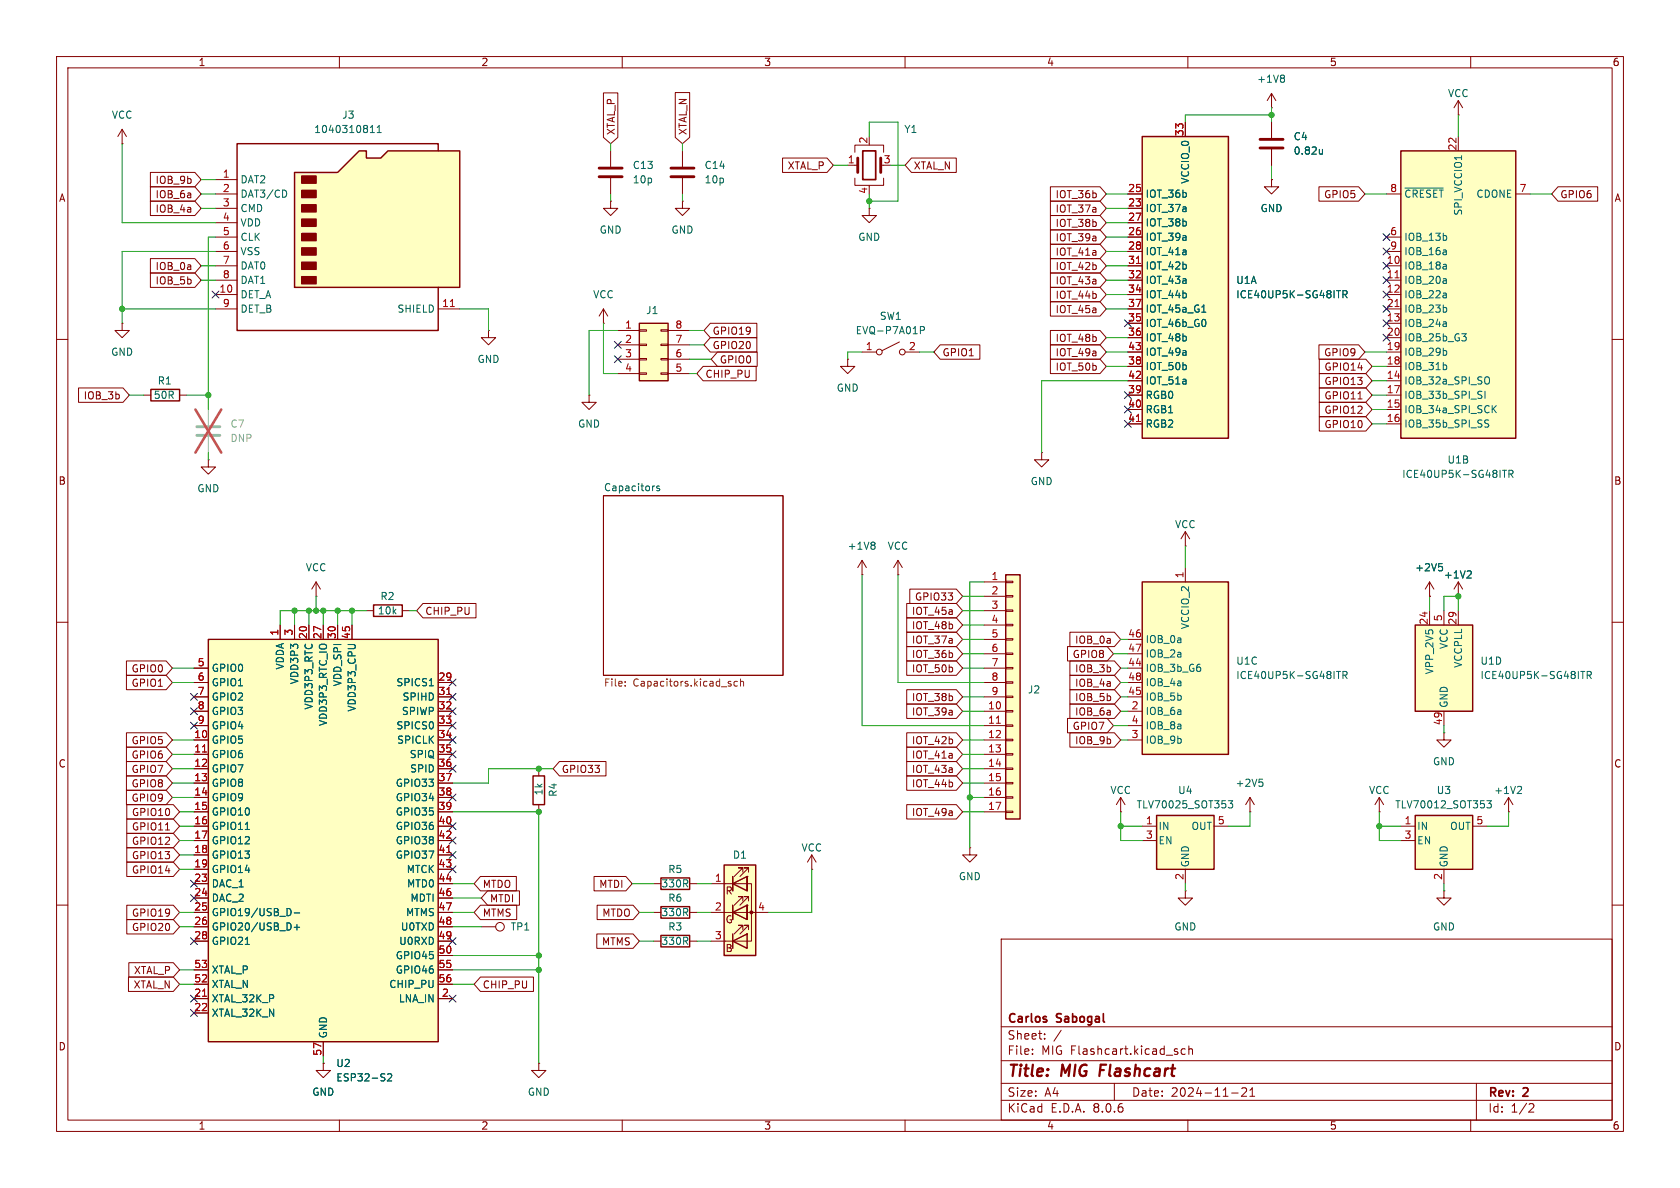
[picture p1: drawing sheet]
<svg xmlns="http://www.w3.org/2000/svg" width="297mm" height="210mm" viewBox="0 0 297 210" stroke-linecap="round" stroke-linejoin="round" font-family="sans-serif">
<g fill="none" stroke="#840000" stroke-width=".18">
<path d="M10 10h277v190h-277zM12 12h273v186h-273zM60 10v2M110 10v2M160 10v2M210 10v2M224.8 19.1h.1M224.8 16.5l-.8 1.3M224.8 16.5v2.6M224.8 16.5l.8 1.3M260 10v2M224.8 21.6v2.8"/>
<path d="M224.8 26.4v2.8M10 60h2M285 60h2M36.8 81.3v1.3h1.3l-1.3 1.2-1.2-1.2h1.2M36.8 81.3h.1M106.7 87.6h31.7v31.8h-31.7zM10 110h2M285 110h2M10 160h2M143.5 153.7h.1M143.5 151.1l-.8 1.3M143.5 151.1v2.6"/>
<path d="M143.5 151.1l.8 1.3M285 160h2M177 166h108v32h-108zM60 198v2M110 198v2M160 198v2M177 194.5h108M177 191.5h108M177 187.5h108M177 181.5h108M182.5 186.3v.1M182.5 185.5v.1"/>
<path d="M184.7 183.6v.1M184.7 182.8v.1M187.6 182.1l-1.3 2M197 191.5v3M209.5 185.5l-.4-.1-.3 .3v.4l.2 .2h.5M210 198v2M210.2 185.5l.2-.1 .3 .1 .1 .9M210.2 184.9v1.5M217.7 193.2h1.2M219.5 192.4l.6-.1 .2 .1 .1 .3-.9 1.1h.9M221 193.8h.8M221 192.7l.4-.4v1.5"/>
<path d="M260 198v2M261 191.5v6.5M270.5 195.1l.5 .1 .2 .3-1 1.1h1"/>
</g>
<path d="M194.6 188.2l-.3 2" fill="none" stroke="#840000" stroke-width=".4"/>
<path d="M226.8 13.3l.3 .2-.3 .3 .3 .3v.2l-.3 .2M233.8 26.4v.8M233.8 27.1l-.4 .1M115.6 85.9h.1M116.6 86l-.3-.1-.2 .2 .1 .2 .4 .1v.3h-.5" fill="none" stroke="#006464" stroke-width=".18"/>
<path d="M110.5 121.2v.1M110.5 120.5v.1M129.1 120.9l.2 .1-.2 .3M129.1 120.4l.1 .1M130.4 120.5l-.4-.1-.2 .3 .1 .5h.5M130.9 120.6l.2-.2 .3 .1 .1 .8M130.9 120v1.3" fill="none" stroke="#725600" stroke-width=".18"/>
<path d="M222.8 26.2h4M222.8 24.6h4" fill="none" stroke="#840000" stroke-width=".51"/>
<path d="M247.6 26.7h20.4v50.8h-20.4z" fill="#ffffc2"/>
<path d="M247.6 26.7h20.4v50.8h-20.4z" fill="none" stroke="#840000" stroke-width=".25"/>
<g fill="none" stroke="#840000" stroke-width=".18">
<path d="M245.1 34.3h2.5M257.8 24.1v2.6M268 34.3h2.5M106.7 57.2h.1M106.7 54.6l-.8 1.3M106.7 54.6v2.6M106.7 54.6l.7 1.3M245.1 47h2.5M245.1 49.5h2.5M245.1 52.1h2.5M245.1 57.2h2.5M245.1 59.7h2.5"/>
<path d="M245.1 54.6h2.5M245.1 41.9h2.5M245.1 44.5h2.5M245.1 67.3h2.5M245.1 72.4h2.5M245.1 74.9h2.5M245.1 69.9h2.5M245.1 64.8h2.5M245.1 62.2h2.5M252.7 105.4h.1M252.7 102.9l-.7 1.2M252.7 102.9v2.5"/>
<path d="M252.7 102.9l.8 1.2M209.5 157.5v1.3h1.3l-1.3 1.2-1.2-1.2h1.2M209.5 157.5h.1"/>
</g>
<path d="M246.6 49.1h.7M246.6 54.2h.7" fill="none" stroke="#a90000" stroke-width=".18"/>
<g fill="none" stroke="#006464" stroke-width=".18">
<path d="M248.4 33.2h6.7M255.6 41.7l.2 .2-.2 .5M255.6 54.4l.2 .2-.2 .5M258.4 59h.8l-.4 .5M259 59.5l.2 .2v.3l-.2 .3M255.6 64.6l.2 .1-.2 .6M255.6 62l.2 .2-.2 .5M262.5 69.2v1.2M262.7 74.8l.4 .2 .1 .3-.2 .2h-.3M262.7 74.2l.5 .1M263 66.6l.1 .1a.81 .81 0 0 1-.1 1.2M264 72.2l.5 .8"/>
<path d="M264.5 71.7l-.7 .7M254.4 99.6h.6M265.6 83.1h.7M266 83.1v1.3M266.8 83.8l.6-.1 .1-.1-.1-.3-.6-.2v1.3M267.1 83.8l.4 .6M254.8 100.1l.2 .3v.3"/>
</g>
<path d="M36.8 113h40.7v71.2h-40.7z" fill="#ffffc2"/>
<path d="M36.8 113h40.7v71.2h-40.7z" fill="none" stroke="#840000" stroke-width=".25"/>
<g fill="none" stroke="#840000" stroke-width=".18">
<path d="M107.9 35.6v1.2h1.3l-1.3 1.3-1.2-1.3h1.2M107.9 35.6h.1M107.9 26.7v2.8M107.9 31.5v2.8M209.5 96.5h.1M209.5 94l-.7 1.3M209.5 94v2.5M209.5 94l.8 1.3M34.3 118.1h2.5M49.5 110.5v2.5M52.1 110.5v2.5M54.6 110.5v2.5"/>
<path d="M57.1 110.5v2.5M59.7 110.5v2.5M62.2 110.5v2.5M34.3 130.8h2.5M34.3 133.4h2.5M34.3 135.9h2.5M34.3 138.4h2.5M34.3 120.7h2.5M34.3 123.2h2.5M34.3 125.7h2.5M34.3 128.3h2.5M77.5 130.8h2.5"/>
<path d="M77.5 133.4h2.5M77.5 135.9h2.5M77.5 138.4h2.5M77.5 120.7h2.5M77.5 123.2h2.5M77.5 125.7h2.5M77.5 128.3h2.5M255.3 129.5v1.3h1.2l-1.2 1.3-1.3-1.3h1.3M255.3 129.5h.1M34.3 141h2.5M34.3 143.5h2.5M34.3 146.1h2.5"/>
<path d="M34.3 148.6h2.5M34.3 151.1h2.5M34.3 153.7h2.5M34.3 156.2h2.5M34.3 158.8h2.5M77.5 141h2.5M77.5 143.5h2.5M77.5 146.1h2.5M77.5 148.6h2.5M77.5 151.1h2.5M77.5 153.7h2.5M77.5 156.2h2.5"/>
<path d="M77.5 158.8h2.5M266.7 143.5h.1M266.7 141l-.8 1.2M266.7 141v2.5M266.7 141l.8 1.2M34.3 176.5h2.5M34.3 179.1h2.5M34.3 161.3h2.5M34.3 163.8h2.5M34.3 166.4h2.5M34.3 174h2.5M34.3 171.5h2.5"/>
<path d="M77.5 176.5h2.5M77.5 161.3h2.5M77.5 163.8h2.5M77.5 166.4h2.5M77.5 168.9h2.5M77.5 174h2.5M77.5 171.5h2.5M57.1 188v1.2h1.3l-1.3 1.3-1.2-1.3h1.2M57.1 188h.1M57.1 184.2v2.5"/>
</g>
<path d="M35.8 132.9h.7M79 122.8h.7M79 150.7h.7M35.8 176.1h.7" fill="none" stroke="#a90000" stroke-width=".18"/>
<path d="M75.9 121.2h.7M268.8 139l.2 .3-.1 .3-.7 .7h.8M43.4 146.6h.7M43.4 166.9h.7M51.2 160.7l.3 .4-.3 .7M52 161.4h1M52 163.9h1M52.5 163.4v1M68.5 189.9l.5-.1 .3 .4-.8 .9h.8" fill="none" stroke="#006464" stroke-width=".18"/>
<path d="M105.9 31.2h4.1M105.9 29.7h4.1" fill="none" stroke="#840000" stroke-width=".51"/>
<path d="M177.8 101.6h2.5v43.2h-2.5z" fill="#ffffc2"/>
<g fill="none" stroke="#840000" stroke-width=".18">
<path d="M152.4 99.1l-.8 1.2M152.4 99.1v2.5M152.4 99.1l.8 1.2M152.4 101.6h.1M174 102.9h3.8M174 105.4h3.8M174 108h3.8M174 110.5h3.8M174 113h3.8M174 115.6h3.8M174 118.1h3.8M177.8 118h1.3v.2h-1.3z"/>
<path d="M177.8 115.4h1.3v.3h-1.3zM177.8 112.9h1.3v.3h-1.3zM177.8 110.4h1.3v.2h-1.3zM177.8 107.8h1.3v.3h-1.3zM177.8 105.3h1.3v.2h-1.3zM177.8 102.7h1.3v.3h-1.3zM95.2 135.9v1.3M174 125.7h3.8M174 128.3h3.8M174 130.8h3.8M174 133.4h3.8M174 135.9h3.8"/>
<path d="M174 138.4h3.8M174 120.7h3.8M174 123.2h3.8M177.8 138.3h1.3v.3h-1.3zM177.8 135.8h1.3v.2h-1.3zM177.8 133.2h1.3v.3h-1.3zM177.8 130.7h1.3v.2h-1.3zM177.8 128.1h1.3v.3h-1.3zM177.8 125.6h1.3v.3h-1.3zM177.8 123.1h1.3v.2h-1.3zM177.8 120.5h1.3v.3h-1.3zM95.2 142.2v1.3"/>
<path d="M174 141h3.8M174 143.5h3.8M177.8 143.4h1.3v.2h-1.3zM177.8 140.8h1.3v.3h-1.3zM95.2 188v1.2h1.3l-1.3 1.3-1.2-1.3h1.2M95.2 188h.1"/>
</g>
<path d="M177.8 101.6h2.5v43.2h-2.5zM94.2 137.2h2.1v5h-2.1z" fill="none" stroke="#840000" stroke-width=".25"/>
<path d="M176.1 127.9h.8" fill="none" stroke="#a90000" stroke-width=".18"/>
<path d="M154.5 95.8l.2 .3-.2 .3 .2 .2v.3l-.2 .2" fill="none" stroke="#006464" stroke-width=".18"/>
<path d="M128 152.9h5.6v16h-5.6z" fill="#ffffc2"/>
<g fill="none" stroke="#840000" stroke-width=".18">
<path d="M21.6 57.2v1.2h1.3l-1.3 1.3-1.3-1.3h1.3M21.6 57.2h.1M158.7 99.1l-.7 1.2M158.7 99.1v2.5M158.7 99.1l.8 1.2M158.7 101.6h.1M125.7 156.2h7.1v10.2h-7.1M129.5 154.9v2.6M131.3 159.3v-.8h-.7h.7l-1.5 1.5M131.3 154.2v-.8h-.7h.7l-1.5 1.5M132.1 154.9v2.6zM132.1 154.9h.1"/>
<path d="M132.3 159.3v-.8h-.7h.7l-1.5 1.5M132.3 154.2v-.8h-.7h.7l-1.5 1.5M125.7 161.3h10.2M129.5 160v2.6M131.3 164.3v-.7h-.7h.7l-1.5 1.5M132.1 160v2.6zM132.1 160h.1M132.3 164.3v-.7h-.7h.7l-1.5 1.5"/>
</g>
<path d="M128 152.9h5.6v16h-5.6zM129.5 156.2l2.6-1.3v2.6zM129.5 154.9v2.6M129.5 166.4l2.6-1.3v2.5zM129.5 161.3l2.6-1.3v2.6zM129.5 160v2.6M129.5 165.1v2.5" fill="none" stroke="#840000" stroke-width=".25"/>
<circle cx="132.8" cy="161.3" r=".25" fill="#840000" stroke="#840000" stroke-width=".18"/>
<path d="M201.9 24.1h15.3v53.4h-15.3z" fill="#ffffc2"/>
<path d="M201.9 24.1h15.3v53.4h-15.3zM66 106.9h5.1v2.1h-5.1z" fill="none" stroke="#840000" stroke-width=".25"/>
<g fill="none" stroke="#840000" stroke-width=".18">
<path d="M149.9 29.2h1.7M151.1 31.5v1.3h5.1v-1.3M151.1 26.9v-1.2h5.1v1.2M153.7 32.8v.2M199.4 36.8h2.5M199.4 34.3h2.5M199.4 39.4h2.5M209.5 21.6v2.5M199.4 41.9h2.5M199.4 44.5h2.5M199.4 47h2.5M199.4 49.5h2.5"/>
<path d="M199.4 52.1h2.5M199.4 57.2h2.5M199.4 59.7h2.5M199.4 54.6h2.5M149.9 63.5v1.3h1.2l-1.2 1.2-1.3-1.2h1.3M149.9 63.5h.1M199.4 64.8h2.5M199.4 69.9h2.5M199.4 72.4h2.5M199.4 74.9h2.5M199.4 67.3h2.5M199.4 62.2h2.5"/>
<path d="M64.8 108h1.2M71.1 108h1.3"/>
</g>
<path d="M200.9 46.6h.7M200.9 74.5h.7" fill="none" stroke="#a90000" stroke-width=".18"/>
<path d="M212.5 55.2h.7M236.3 51.4h.7M236.6 51.4v1.2M237.4 52h.6l.1-.2v-.3l-.7-.1v1.2M237.7 52l.4 .6" fill="none" stroke="#006464" stroke-width=".18"/>
<path d="M152.5 26.7h2.3v5.1h-2.3z" fill="none" stroke="#840000" stroke-width=".3"/>
<path d="M151.6 27.9v2.6M155.7 27.9v2.6" fill="none" stroke="#840000" stroke-width=".51"/>
<path d="M52.1 30.5h7.6l3.8-3.8h1.3v1.2h2.5l1.3-1.2h12.7v24.1h-29.2z" fill="#ffffc2"/>
<g fill="#840000" stroke="#840000" stroke-width=".25">
<path d="M53.3 48.9h2.6v1.3h-2.6z"/>
<path d="M53.3 46.4h2.6v1.2h-2.6z"/>
<path d="M53.3 43.8h2.6v1.3h-2.6z"/>
<path d="M53.3 41.3h2.6v1.2h-2.6z"/>
<path d="M53.3 38.7h2.6v1.3h-2.6z"/>
<path d="M53.3 36.2h2.6v1.3h-2.6z"/>
<path d="M53.3 33.7h2.6v1.2h-2.6z"/>
<path d="M53.3 31.1h2.6v1.3h-2.6z"/>
</g>
<path d="M52.1 30.5h7.6l3.8-3.8h1.3v1.2h2.5l1.3-1.2h12.7v24.1h-29.2zM77.5 26.7v-1.3h-35.6v33h35.6v-7.6" fill="none" stroke="#840000" stroke-width=".25"/>
<g fill="none" stroke="#840000" stroke-width=".18">
<path d="M38.1 31.8h3.8M38.1 34.3h3.8M38.1 36.8h3.8M38.1 39.4h3.8M153.7 36.8v1.3h1.2l-1.2 1.3-1.3-1.3h1.3M153.7 36.8h.1M38.1 52.1h3.8M38.1 54.6h3.8M38.1 41.9h3.8M38.1 44.5h3.8M38.1 47h3.8M38.1 49.5h3.8"/>
<path d="M77.5 54.6h3.8M152.4 62.2h2.5M159 60.5l-3 1.5M160 62.2h2.6M85.1 163.8h2.5"/>
<circle cx="155.4" cy="62.2" r=".51"/>
<circle cx="159.5" cy="62.2" r=".51"/>
<circle cx="88.4" cy="163.8" r=".76"/>
</g>
<path d="M79.6 54.2h.7" fill="none" stroke="#a90000" stroke-width=".18"/>
<path d="M50.4 33.7l.3 .4-.3 .7M65.5 23.4h.7M65.5 22.5l.3-.3v1.2M66.7 23.4h.7M66.7 22.5l.3-.3v1.2M162.7 58.4l.6-.1 .1-.1v-.3l-.7-.2v1.3" fill="none" stroke="#006464" stroke-width=".18"/>
<path d="M113 57.2h5.1v10.1h-5.1z" fill="#ffffc2"/>
<g fill="none" stroke="#840000" stroke-width=".18">
<path d="M257.8 17.8l-.8 1.3M257.8 17.8v2.5M257.8 17.8l.8 1.3M120.6 35.6v1.2h1.3l-1.3 1.3-1.2-1.3h1.2M120.6 35.6h.1M120.6 26.7v2.8M120.6 31.5v2.8M224.8 31.8v1.2h1.3l-1.3 1.3-1.3-1.3h1.3M224.8 31.8h.1M257.8 20.3h.1M86.4 58.4v1.3h1.2l-1.2 1.3-1.3-1.3h1.3M86.4 58.4h.1"/>
<path d="M109.2 58.4h3.8M113 58.3h1.3v.2h-1.3zM116.8 58.3h1.3v.2h-1.3zM118.1 58.4h3.8M25.4 69.9h1.3M31.7 69.9h1.3M104.1 69.9v1.2h1.3l-1.3 1.3-1.2-1.3h1.2M104.1 69.9h.1M109.2 61h3.8M109.2 63.5h3.8M109.2 66h3.8M113 65.9h1.3v.3h-1.3z"/>
<path d="M113 63.4h1.3v.2h-1.3zM113 60.8h1.3v.3h-1.3zM116.8 65.9h1.3v.3h-1.3zM116.8 63.4h1.3v.2h-1.3zM116.8 60.8h1.3v.3h-1.3zM118.1 61h3.8M118.1 63.5h3.8M118.1 66h3.8M55.9 105.4h.1M55.9 102.9l-.8 1.2M55.9 102.9v2.5M55.9 102.9l.7 1.2"/>
<path d="M115.6 156.2h1.2M121.9 156.2h1.3M115.6 161.3h1.2M115.6 166.4h1.2M121.9 161.3h1.3M121.9 166.4h1.3"/>
</g>
<path d="M113 57.2h5.1v10.1h-5.1zM26.7 68.8h5v2.1h-5zM116.8 155.2h5.1v2h-5.1zM116.8 160.3h5.1v2h-5.1zM116.8 165.4h5.1v2h-5.1z" fill="none" stroke="#840000" stroke-width=".25"/>
<path d="M118.6 31.2h4.1M118.6 29.7h4.1" fill="none" stroke="#840000" stroke-width=".51"/>
<path d="M34.8 77h4.1M34.8 75.4h4.1" fill="none" stroke="#a1a1a1" stroke-width=".51"/>
<path d="M36.8 72.4v2.8M36.8 77.2v2.8" fill="none" stroke="#a1a1a1" stroke-width=".18"/>
<path d="M34.5 72.4l4.6 7.6M39.1 72.4l-4.6 7.6" fill="none" stroke="#e65255" stroke-width=".46"/>
<path d="M201.9 102.9h15.3v30.5h-15.3z" fill="#ffffc2"/>
<path d="M201.9 102.9h15.3v30.5h-15.3z" fill="none" stroke="#840000" stroke-width=".25"/>
<g fill="none" stroke="#840000" stroke-width=".18">
<path d="M199.4 118.1h2.5M199.4 113h2.5M199.4 115.6h2.5M209.5 100.3v2.6M199.4 125.7h2.5M199.4 130.8h2.5M199.4 128.3h2.5M199.4 123.2h2.5M199.4 120.7h2.5M171.4 149.9v1.2h1.3l-1.3 1.3-1.2-1.3h1.2M171.4 149.9h.1M221 143.5h.1"/>
<path d="M221 141l-.8 1.2M221 141v2.5M221 141l.7 1.2"/>
</g>
<path d="M236.3 118.7h.7M236.6 118.7v1.3M237.4 119.4l.6-.1 .1-.2v-.3l-.7-.1v1.3M237.7 119.4l.4 .6M222.6 137.7h.6M223 138.2l.3 .3v.3l-.3 .2" fill="none" stroke="#006464" stroke-width=".18"/>
<path d="M250.2 110.5h10.1v15.2h-10.1z" fill="#ffffc2"/>
<path d="M250.2 110.5h10.1v15.2h-10.1z" fill="none" stroke="#840000" stroke-width=".25"/>
<path d="M184.1 80v1.3h1.3l-1.3 1.3-1.2-1.3h1.2M184.1 80h.1M252.7 108v2.5M255.3 108v2.5M257.8 105.4h.1M257.8 102.9v2.5M257.8 108v2.5M257.8 102.9l-.8 1.2M257.8 102.9l.8 1.2M255.3 125.7v2.6" fill="none" stroke="#840000" stroke-width=".18"/>
<path d="M259.9 100.9l.2 .3-.1 .3-.7 .7h.8M279.5 118.7h.7M279.8 118.7v1.3M280.6 119.4l.6-.1 .1-.2v-.3l-.7-.1v1.3M280.9 119.4l.4 .6" fill="none" stroke="#006464" stroke-width=".18"/>
<path d="M250.2 144.1h10.1v9.6h-10.1z" fill="#ffffc2"/>
<path d="M250.2 144.1h10.1v9.6h-10.1z" fill="none" stroke="#840000" stroke-width=".25"/>
<g fill="none" stroke="#840000" stroke-width=".18">
<path d="M21.6 25.4h.1M21.6 22.9l-.8 1.2M21.6 22.9v2.5M21.6 22.9l.8 1.2M198.1 143.5h.1M198.1 141l-.7 1.2M198.1 141v2.5M198.1 141l.8 1.2M243.8 143.5h.1M243.8 141l-.7 1.2M243.8 141v2.5M243.8 141l.8 1.2"/>
<path d="M247.6 146.1h2.6M247.6 148.6h2.6M255.3 157.5v1.3h1.2l-1.2 1.2-1.3-1.2h1.3M255.3 157.5h.1M255.3 153.7v2.5M260.3 146.1h2.6"/>
</g>
<path d="M262.9 141.5h.7l-.4 .5 .4 .2v.5l-.2 .1-.5-.1" fill="none" stroke="#006464" stroke-width=".18"/>
<path d="M204.5 144.1h10.1v9.6h-10.1z" fill="#ffffc2"/>
<path d="M204.5 144.1h10.1v9.6h-10.1z" fill="none" stroke="#840000" stroke-width=".25"/>
<g fill="none" stroke="#840000" stroke-width=".18">
<path d="M106.7 16.4h2.5v7.9l-1.3 1.1-1.2-1.1zM119.4 16.4h2.5v7.9l-1.3 1.1-1.2-1.1zM26.6 35.6h7.8l1.2 1.2-1.2 1.3h-7.8zM26.6 33h7.8l1.2 1.3-1.2 1.3h-7.8zM26.6 30.5h7.8l1.2 1.3-1.2 1.2h-7.8zM138.3 27.9h7.9l1.1 1.3-1.1 1.3h-7.9zM161.1 27.9h8v2.6h-8l-1.1-1.3zM185.7 35.6h8.8l1.1 1.2-1.1 1.3h-8.8zM185.7 38.1h8.8l1.1 1.3-1.1 1.2h-8.8zM185.7 33h8.8l1.1 1.3-1.1 1.3h-8.8zM199.4 36.8h2.5M199.4 34.3h2.5"/>
<path d="M199.4 39.4h2.5M209.5 21.6v2.5M224.8 31.8h.1M224.8 21.6v2.8M224.8 26.4v2.8M233.2 33h7l1.1 1.3-1.1 1.3h-7zM275.4 33h7.1v2.6h-7.1l-1.1-1.3zM26.6 45.7h7.8l1.2 1.3-1.2 1.3h-7.8zM26.6 48.3h7.8l1.2 1.2-1.2 1.3h-7.8zM125.6 57.1h8.2v2.6h-8.2l-1.1-1.3zM125.6 59.7h8.2v2.5h-8.2l-1.1-1.2zM185.7 48.3h8.8l1.1 1.2-1.1 1.3h-8.8z"/>
<path d="M185.7 50.8h8.8l1.1 1.3-1.1 1.2h-8.8zM185.7 53.3h8.8l1.1 1.3-1.1 1.3h-8.8zM185.7 45.7h8.8l1.1 1.3-1.1 1.3h-8.8zM185.7 58.4h8.8l1.1 1.3-1.1 1.3h-8.8zM185.7 43.2h8.8l1.1 1.3-1.1 1.2h-8.8zM185.7 40.6h8.8l1.1 1.3-1.1 1.3h-8.8zM199.4 41.9h2.5M199.4 44.5h2.5M199.4 47h2.5M199.4 49.5h2.5M199.4 52.1h2.5M199.4 57.2h2.5"/>
<path d="M199.4 59.7h2.5M199.4 54.6h2.5M13.9 68.6h7.8l1.2 1.3-1.2 1.2h-7.8zM124.3 64.8h9.4v2.5h-9.4l-1.1-1.3zM126.8 62.2h7.1v2.6h-7.1l-1.1-1.3zM166.2 61h7v2.5h-7l-1.1-1.3zM185.7 61h8.8l1.1 1.2-1.1 1.3h-8.8zM185.7 63.5h8.8l1.1 1.3-1.1 1.2h-8.8zM199.4 64.8h2.5M199.4 69.9h2.5M199.4 72.4h2.5M199.4 74.9h2.5"/>
<path d="M199.4 67.3h2.5M199.4 62.2h2.5M233.2 61h7l1.1 1.2-1.1 1.3h-7zM233.2 63.5h8.3l1.1 1.3-1.1 1.2h-8.3zM233.2 66h8.3l1.1 1.3-1.1 1.3h-8.3zM233.2 73.7h8.3l1.1 1.2-1.1 1.3h-8.3zM233.2 71.1h8.3l1.1 1.3-1.1 1.3h-8.3zM233.2 68.6h8.3l1.1 1.3-1.1 1.2h-8.3zM240.1 70.5h.7M22.3 119.4h7.1l1.1 1.3-1.1 1.2h-7.1zM22.3 116.8h7.1l1.1 1.3-1.1 1.3h-7.1zM34.3 118.1h2.5"/>
<path d="M49.5 110.5v2.5M52.1 110.5v2.5M54.6 110.5v2.5M57.1 110.5v2.5M59.7 110.5v2.5M62.2 110.5v2.5M74.8 106.7h9.3v2.5h-9.3l-1.1-1.2zM160.3 106.7h8.8l1.1 1.3-1.1 1.2h-8.8zM160.3 109.2h8.8l1.1 1.3-1.1 1.3h-8.8zM160.3 111.8h8.8l1.1 1.2-1.1 1.3h-8.8zM160.3 116.8h8.8l1.1 1.3-1.1 1.3h-8.8zM160.3 114.3h8.8l1.1 1.3-1.1 1.2h-8.8z"/>
<path d="M160.8 104.1h8.3l1.1 1.3-1.1 1.3h-8.3zM188.7 114.3h7l1.1 1.3-1.1 1.2h-7zM189.1 111.8h7.9l1.1 1.2-1.1 1.3h-7.9zM189.1 116.8h7.9l1.1 1.3-1.1 1.3h-7.9zM189.1 119.4h7.9l1.1 1.3-1.1 1.2h-7.9zM252.7 105.4h.1M257.8 105.4h.1M22.3 129.5h7.1l1.1 1.3-1.1 1.3h-7.1zM22.3 134.6h7.1l1.1 1.3-1.1 1.3h-7.1zM22.3 132.1h7.1l1.1 1.3-1.1 1.2h-7.1zM22.3 139.7h7.1l1.1 1.3-1.1 1.2h-7.1zM22.3 137.2h7.1l1.1 1.2-1.1 1.3h-7.1z"/>
<path d="M34.3 130.8h2.5M34.3 133.4h2.5M34.3 135.9h2.5M34.3 138.4h2.5M34.3 120.7h2.5M34.3 123.2h2.5M34.3 125.7h2.5M34.3 128.3h2.5M77.5 130.8h2.5M77.5 133.4h2.5M77.5 135.9h2.5M77.5 138.4h2.5"/>
<path d="M77.5 120.7h2.5M77.5 123.2h2.5M77.5 125.7h2.5M77.5 128.3h2.5M98.9 134.6h8.2v2.6h-8.2l-1.1-1.3zM160.3 132.1h8.8l1.1 1.3-1.1 1.2h-8.8zM160.3 129.5h8.8l1.1 1.3-1.1 1.3h-8.8zM160.3 134.6h8.8l1.1 1.3-1.1 1.3h-8.8zM160.3 137.2h8.8l1.1 1.2-1.1 1.3h-8.8zM160.3 124.5h8.8l1.1 1.2-1.1 1.3h-8.8zM160.3 121.9h8.8l1.1 1.3-1.1 1.3h-8.8zM188.7 127h7l1.1 1.3-1.1 1.2h-7z"/>
<path d="M189.1 121.9h7.9l1.1 1.3-1.1 1.3h-7.9zM189.1 129.5h7.9l1.1 1.3-1.1 1.3h-7.9zM189.1 124.5h7.9l1.1 1.2-1.1 1.3h-7.9zM22.4 149.9h8.2l1.1 1.2-1.1 1.3h-8.2zM22.4 144.8h8.2l1.1 1.3-1.1 1.2h-8.2zM22.4 152.4h8.2l1.1 1.3-1.1 1.2h-8.2zM22.4 147.3h8.2l1.1 1.3-1.1 1.3h-8.2zM22.4 142.2h8.2l1.1 1.3-1.1 1.3h-8.2zM29.3 146.7h.7M34.3 146.1h2.5M34.3 148.6h2.5M34.3 141h2.5"/>
<path d="M34.3 143.5h2.5M34.3 151.1h2.5M34.3 153.7h2.5M34.3 156.2h2.5M34.3 158.8h2.5M77.5 146.1h2.5M77.5 148.6h2.5M77.5 141h2.5M77.5 143.5h2.5M77.5 151.1h2.5M77.5 153.7h2.5M77.5 156.2h2.5"/>
<path d="M77.5 158.8h2.5M84.9 154.9h6.4v2.6h-6.4l-1.1-1.3zM86.2 157.5h5.6v2.5h-5.6l-1.1-1.2zM105 154.9h5.6l1.2 1.3-1.2 1.3h-5.6zM160.3 142.2h8.8l1.1 1.3-1.1 1.3h-8.8zM201.9 146.1h2.6M201.9 148.6h2.6M209.5 153.7v2.5M214.6 146.1h2.6M22.4 160h8.2l1.1 1.3-1.1 1.3h-8.2zM22.4 162.6h8.2l1.1 1.2-1.1 1.3h-8.2zM22.7 172.7h7.9l1.1 1.3-1.1 1.3h-7.9z"/>
<path d="M22.8 170.2h7.8l1.1 1.3-1.1 1.2h-7.8zM34.3 176.5h2.5M34.3 179.1h2.5M34.3 161.3h2.5M34.3 163.8h2.5M34.3 166.4h2.5M34.3 174h2.5M34.3 171.5h2.5M77.5 176.5h2.5M77.5 161.3h2.5M77.5 163.8h2.5M77.5 166.4h2.5"/>
<path d="M77.5 168.9h2.5M77.5 174h2.5M77.5 171.5h2.5M84.9 172.7h9.4v2.6h-9.4l-1.1-1.3zM84.9 160h6.4v2.6h-6.4l-1.1-1.3zM105.5 165.1h6.4l1.1 1.3-1.1 1.2h-6.4zM105.6 160h6.3l1.1 1.3-1.1 1.3h-6.3zM57.1 188h.1M57.1 184.2v2.5"/>
</g>
<g fill="none" stroke="#006464" stroke-width=".18">
<path d="M233.8 26.4v.8M233.8 27.1l-.4 .1M212.5 55.2h.7M236.3 51.4h.7M236.6 51.4v1.2M237.4 52h.6l.1-.2v-.3l-.7-.1v1.2M237.7 52l.4 .6M254.4 99.6h.6M254.8 100.1l.2 .3v.3M259.9 100.9l.2 .3-.1 .3-.7 .7h.8M75.9 121.2h.7M43.4 146.6h.7"/>
<path d="M217.1 141.5h.8l-.4 .5 .4 .2v.5l-.2 .1-.6-.1M43.4 166.9h.7M51.2 160.7l.3 .4-.3 .7M52 161.4h1M52 163.9h1M52.5 163.4v1M68.5 189.9l.5-.1 .3 .4-.8 .9h.8"/>
</g>
<g fill="none" stroke="#009600" stroke-width=".18">
<path d="M224.8 19.1v2.5M21.6 25.4v14h16.5M35.6 31.8h2.5M35.6 34.3h2.5M35.6 36.8h2.5M107.9 25.4v1.3M107.9 34.3v1.3M120.6 25.4v1.3M120.6 34.3v1.3M147.3 29.2h2.6M153.7 24.1v-2.5h5v14h-5M153.7 34.3v2.5"/>
<path d="M157.5 29.2h2.5M195.6 39.4h3.8M195.6 34.3h3.8M195.6 36.8h3.8M224.8 29.2v2.6M224.8 20.3h-15.3v1.3M241.3 34.3h3.8M257.8 20.3v3.8M270.5 34.3h3.8M21.6 54.6h16.5M35.6 47h2.5M35.6 49.5h2.5"/>
<path d="M38.1 44.5h-16.5v12.7M38.1 41.9h-1.3v30.5M81.3 54.6h5.1v3.8M106.7 57.2v8.8h2.5M109.2 58.4h-5.1v11.5M121.9 58.4h2.6M195.6 54.6h3.8M195.6 47h3.8M195.6 44.5h3.8M195.6 49.5h3.8M195.6 41.9h3.8M195.6 52.1h3.8"/>
<path d="M195.6 59.7h3.8M22.9 69.9h2.5M33 69.9h3.8M121.9 63.5h3.8M121.9 61h2.6M121.9 66h1.3M152.4 62.2h-2.5v1.3M162.6 62.2h2.5M195.6 62.2h3.8M195.6 64.8h3.8M199.4 67.3h-15.3v12.7M241.3 62.2h3.8"/>
<path d="M242.6 67.3h2.5M242.6 64.8h2.5M242.6 72.4h2.5M242.6 69.9h2.5M242.6 74.9h2.5M36.8 80v1.3M209.5 96.5v3.8M30.5 118.1h3.8M52.1 108v2.5M54.6 108v2.5M55.9 105.4v2.6M57.1 108v2.5"/>
<path d="M59.7 108v2.5M62.2 108v2.5M64.8 108h-15.3v2.5M72.4 108h1.3M152.4 101.6v26.7h21.6M158.7 101.6v19.1h15.3M170.2 108h3.8M170.2 113h3.8M170.2 105.4h3.8M170.2 118.1h3.8M170.2 115.6h3.8M170.2 110.5h3.8"/>
<path d="M174 102.9h-2.6v47M196.8 115.6h2.6M198.1 113h1.3M198.1 118.1h1.3M252.7 105.4v2.6M255.3 108v-2.6h2.5v2.6M30.5 138.4h3.8M30.5 135.9h3.8M30.5 130.8h3.8M30.5 120.7h3.8M30.5 133.4h3.8M97.8 135.9h-11.4v2.5h-6.4"/>
<path d="M170.2 138.4h3.8M170.2 135.9h3.8M170.2 130.8h3.8M170.2 123.2h3.8M170.2 125.7h3.8M170.2 133.4h3.8M196.8 128.3h2.6M198.1 130.8h1.3M198.1 123.2h1.3M198.1 120.7h1.3M198.1 125.7h1.3M255.3 128.3v1.2"/>
<path d="M30.5 141h3.8M31.7 143.5h2.6M31.7 153.7h2.6M31.7 146.1h2.6M31.7 151.1h2.6M31.7 148.6h2.6M80 143.5h15.2v44.5M80 156.2h3.8M80 158.8h5.1M111.8 156.2h3.8M123.2 156.2h2.5M143.5 153.7v7.6h-7.6"/>
<path d="M170.2 143.5h3.8M171.4 141h2.6M198.1 146.1h3.8M198.1 143.5v5.1h3.8M209.5 156.2v1.3M221 143.5v2.6h-3.8M243.8 146.1h3.8M243.8 143.5v5.1h3.8M255.3 156.2v1.3M266.7 143.5v2.6h-3.8M31.7 161.3h2.6M31.7 174h2.6"/>
<path d="M31.7 171.5h2.6M31.7 163.8h2.6M80 161.3h3.8M80 174h3.8M80 171.5h15.2M80 163.8h5.1M80 168.9h15.2M113 161.3h2.6M113 166.4h2.6M123.2 161.3h2.5M123.2 166.4h2.5M57.1 186.7v1.3"/>
</g>
<g fill="none" stroke="#000084" stroke-width=".18">
<path d="M37.5 51.5l1.2 1.2M38.7 51.5l-1.2 1.2M198.8 56.5l1.2 1.3M200 56.5l-1.2 1.3M244.5 59.1l1.2 1.2M244.5 56.5l1.2 1.3M244.5 51.5l1.2 1.2M244.5 54l1.2 1.2M244.5 48.9l1.2 1.2M244.5 46.4l1.2 1.2M244.5 41.3l1.2 1.2M244.5 43.8l1.2 1.3"/>
<path d="M245.7 59.1l-1.2 1.2M245.7 56.5l-1.2 1.3M245.7 51.5l-1.2 1.2M245.7 54l-1.2 1.2M245.7 48.9l-1.2 1.2M245.7 46.4l-1.2 1.2M245.7 41.3l-1.2 1.2M245.7 43.8l-1.2 1.3M108.6 62.9l1.2 1.2M108.6 60.4l1.2 1.2M109.8 62.9l-1.2 1.2M109.8 60.4l-1.2 1.2"/>
<path d="M198.8 74.3l1.2 1.2M198.8 71.8l1.2 1.2M198.8 69.2l1.2 1.3M200 74.3l-1.2 1.2M200 71.8l-1.2 1.2M200 69.2l-1.2 1.3M33.7 122.6l1.2 1.2M33.7 127.7l1.2 1.2M33.7 125.1l1.2 1.2M34.9 122.6l-1.2 1.2M34.9 127.7l-1.2 1.2M34.9 125.1l-1.2 1.2"/>
<path d="M79.4 120l1.2 1.3M79.4 122.6l1.2 1.2M79.4 130.2l1.2 1.2M79.4 135.3l1.2 1.2M79.4 132.7l1.2 1.3M79.4 127.7l1.2 1.2M79.4 125.1l1.2 1.2M80.6 120l-1.2 1.3M80.6 122.6l-1.2 1.2M80.6 130.2l-1.2 1.2M80.6 132.7l-1.2 1.3M80.6 135.3l-1.2 1.2"/>
<path d="M80.6 127.7l-1.2 1.2M80.6 125.1l-1.2 1.2M33.7 158.1l1.2 1.3M33.7 155.6l1.2 1.2M34.9 158.1l-1.2 1.3M34.9 155.6l-1.2 1.2M79.4 145.4l1.2 1.3M79.4 150.5l1.2 1.2M79.4 148l1.2 1.2M79.4 153.1l1.2 1.2M79.4 140.4l1.2 1.2M80.6 145.4l-1.2 1.3"/>
<path d="M80.6 150.5l-1.2 1.2M80.6 148l-1.2 1.2M80.6 153.1l-1.2 1.2M80.6 140.4l-1.2 1.2M33.7 178.5l1.2 1.2M33.7 175.9l1.2 1.2M33.7 165.8l1.2 1.2M34.9 165.8l-1.2 1.2M34.9 178.5l-1.2 1.2M34.9 175.9l-1.2 1.2M79.4 165.8l1.2 1.2M79.4 175.9l1.2 1.2"/>
<path d="M80.6 165.8l-1.2 1.2M80.6 175.9l-1.2 1.2"/>
</g>
<path d="M200.9 46.6h.7M200.9 74.5h.7M35.8 132.9h.7M79 122.8h.7M79 150.7h.7M35.8 176.1h.7" fill="none" stroke="#a90000" stroke-width=".18"/>
<g fill="#009600" stroke="#009600" stroke-width=".18">
<circle cx="95.2" cy="171.5" r=".46"/>
<circle cx="57.1" cy="108" r=".46"/>
<circle cx="59.7" cy="108" r=".46"/>
<circle cx="62.2" cy="108" r=".46"/>
<circle cx="55.9" cy="108" r=".46"/>
<circle cx="21.6" cy="54.6" r=".46"/>
<circle cx="52.1" cy="108" r=".46"/>
<circle cx="54.6" cy="108" r=".46"/>
<circle cx="36.8" cy="69.9" r=".46"/>
<circle cx="153.7" cy="35.6" r=".46"/>
<circle cx="95.2" cy="168.9" r=".46"/>
<circle cx="95.2" cy="143.5" r=".46"/>
<circle cx="95.2" cy="135.9" r=".46"/>
<circle cx="198.1" cy="146.1" r=".46"/>
<circle cx="171.4" cy="141" r=".46"/>
<circle cx="224.8" cy="20.3" r=".46"/>
<circle cx="257.8" cy="105.4" r=".46"/>
<circle cx="243.8" cy="146.1" r=".46"/>
</g>
<g font-size="2.8" fill="#840000">
<text x="178" y="190.9">Title:</text>
<text x="187.7" y="190.9">MIG</text>
<text x="195.2" y="190.9">Flashcart</text>
</g>
<g font-size="2.1" fill="#840000">
<text x="178" y="184">Sheet:</text>
<text x="178" y="181.2">Carlos</text>
<text x="186.9" y="181.2">Sabogal</text>
<text x="178" y="186.7">File:</text>
<text x="184.1" y="186.7">MIG Flashcart.kicad_sch</text>
<text x="178" y="196.9">KiCad</text>
<text x="178" y="194.1">Size:</text>
<text x="184.7" y="194.1">A4</text>
<text x="185.7" y="196.9">E.D.A.</text>
<text x="193.3" y="196.9">8.0.6</text>
<text x="200" y="194.1">Date:</text>
<text x="207" y="194.1">2024-11-21</text>
<text x="263" y="194.3">Rev:</text>
<text x="263" y="196.9">Id:</text>
<text x="267.1" y="196.9">1/2</text>
<text x="269.4" y="194.3">2</text>
</g>
<g font-size="1.8" fill="#840000">
<text x="35" y="11.9">1</text>
<text x="85" y="11.9">2</text>
<text x="135" y="11.9">3</text>
<text x="185" y="11.9">4</text>
<text x="235" y="11.9">5</text>
<text x="285" y="11.9">6</text>
<text x="108.9" y="24" transform="rotate(-90 108.9 24)">XTAL_P</text>
<text x="121.6" y="24" transform="rotate(-90 121.6 24)">XTAL_N</text>
<text x="10.3" y="35.9">A</text>
<text x="27.4" y="35.2">IOB_6a</text>
<text x="27.4" y="32.7">IOB_9b</text>
<text x="139.2" y="30.2">XTAL_P</text>
<text x="161.4" y="30.2">XTAL_N</text>
<text x="186.5" y="35.2">IOT_36b</text>
<text x="234" y="35.2">GPIO5</text>
<text x="275.8" y="35.2">GPIO6</text>
<text x="285.3" y="35.9">A</text>
<text x="27.4" y="37.8">IOB_4a</text>
<text x="186.5" y="37.8">IOT_37a</text>
<text x="186.5" y="40.3">IOT_38b</text>
<text x="27.4" y="47.9">IOB_0a</text>
<text x="186.5" y="47.9">IOT_42b</text>
<text x="186.5" y="45.4">IOT_41a</text>
<text x="186.5" y="42.9">IOT_39a</text>
<text x="27.4" y="50.5">IOB_5b</text>
<text x="186.5" y="50.5">IOT_43a</text>
<text x="186.5" y="53">IOT_44b</text>
<text x="125.9" y="59.4">GPIO19</text>
<text x="186.5" y="55.6">IOT_45a</text>
<text x="125.9" y="61.9">GPIO20</text>
<text x="127.2" y="64.5">GPIO0</text>
<text x="166.5" y="63.2">GPIO1</text>
<text x="186.5" y="60.6">IOT_48b</text>
<text x="186.5" y="63.2">IOT_49a</text>
<text x="186.5" y="65.7">IOT_50b</text>
<text x="234" y="63.2">GPIO9</text>
<text x="234" y="65.7">GPIO14</text>
<text x="14.7" y="70.8">IOB_3b</text>
<text x="124.6" y="67">CHIP_PU</text>
<text x="234" y="68.3">GPIO13</text>
<text x="234" y="70.8">GPIO11</text>
<text x="234" y="75.9">GPIO10</text>
<text x="234" y="73.3">GPIO12</text>
<text x="10.3" y="85.9">B</text>
<text x="285.3" y="85.9">B</text>
<text x="161.7" y="106.4">GPIO33</text>
<text x="75.1" y="108.9">CHIP_PU</text>
<text x="161.1" y="108.9">IOT_45a</text>
<text x="161.1" y="111.4">IOT_48b</text>
<text x="161.1" y="114">IOT_37a</text>
<text x="190" y="114">IOB_0a</text>
<text x="23.2" y="119.1">GPIO0</text>
<text x="161.1" y="119.1">IOT_50b</text>
<text x="161.1" y="116.5">IOT_36b</text>
<text x="189.5" y="116.5">GPIO8</text>
<text x="190" y="119.1">IOB_3b</text>
<text x="23.2" y="121.6">GPIO1</text>
<text x="161.1" y="124.1">IOT_38b</text>
<text x="190" y="121.6">IOB_4a</text>
<text x="190" y="124.1">IOB_5b</text>
<text x="23.2" y="131.8">GPIO5</text>
<text x="161.1" y="131.8">IOT_42b</text>
<text x="161.1" y="126.7">IOT_39a</text>
<text x="189.5" y="129.2">GPIO7</text>
<text x="190" y="131.8">IOB_9b</text>
<text x="190" y="126.7">IOB_6a</text>
<text x="10.3" y="135.9">C</text>
<text x="23.2" y="136.8">GPIO7</text>
<text x="23.2" y="134.3">GPIO6</text>
<text x="99.2" y="136.8">GPIO33</text>
<text x="161.1" y="134.3">IOT_41a</text>
<text x="161.1" y="136.8">IOT_43a</text>
<text x="285.3" y="135.9">C</text>
<text x="23.2" y="141.9">GPIO9</text>
<text x="23.2" y="139.4">GPIO8</text>
<text x="161.1" y="139.4">IOT_44b</text>
<text x="23.2" y="147">GPIO11</text>
<text x="23.2" y="149.5">GPIO12</text>
<text x="23.2" y="144.5">GPIO10</text>
<text x="161.1" y="144.5">IOT_49a</text>
<text x="23.2" y="152.1">GPIO13</text>
<text x="23.2" y="154.6">GPIO14</text>
<text x="85.2" y="157.2">MTDO</text>
<text x="86.5" y="159.7">MTDI</text>
<text x="105.8" y="157.2">MTDI</text>
<text x="128.2" y="158.4">R</text>
<text x="23.2" y="162.2">GPIO19</text>
<text x="23.2" y="164.8">GPIO20</text>
<text x="85.2" y="162.2">MTMS</text>
<text x="106.3" y="167.3">MTMS</text>
<text x="106.4" y="162.2">MTDO</text>
<text x="128.2" y="163.4">G</text>
<text x="23.6" y="172.4">XTAL_P</text>
<text x="128.2" y="168.5">B</text>
<text x="23.5" y="174.9">XTAL_N</text>
<text x="85.2" y="174.9">CHIP_PU</text>
<text x="10.3" y="185.9">D</text>
<text x="285.3" y="185.9">D</text>
<text x="35" y="199.9">1</text>
<text x="85" y="199.9">2</text>
<text x="135" y="199.9">3</text>
<text x="185" y="199.9">4</text>
<text x="235" y="199.9">5</text>
<text x="285" y="199.9">6</text>
</g>
<g font-size="1.8" fill="#006464">
<text x="222.1" y="14.8">+1V8</text>
<text x="255.9" y="17.4">VCC</text>
<text x="19.7" y="21.2">VCC</text>
<text x="55.4" y="23.7">1040310811</text>
<text x="60.4" y="21.2">J3</text>
<text x="159.8" y="23.7">Y1</text>
<text x="228.6" y="25">C4</text>
<text x="228.6" y="27.5">0.82u</text>
<text x="42.4" y="32.6">DAT2</text>
<text x="42.4" y="35.2">DAT3/CD</text>
<text x="111.8" y="30.1">C13</text>
<text x="111.8" y="32.6">10p</text>
<text x="124.5" y="30.1">C14</text>
<text x="124.5" y="32.6">10p</text>
<text x="202.4" y="35.2">IOT_36b</text>
<text x="210.4" y="32.6" transform="rotate(-90 210.4 32.6)">VCCIO_0</text>
<text x="248.2" y="35.2">~{CRESET}</text>
<text x="260.9" y="35.2">CDONE</text>
<text x="42.4" y="37.7">CMD</text>
<text x="42.4" y="40.2">VDD</text>
<text x="105.9" y="41.5">GND</text>
<text x="118.6" y="41.5">GND</text>
<text x="202.4" y="37.7">IOT_37a</text>
<text x="202.4" y="40.2">IOT_38b</text>
<text x="222.8" y="37.7">GND</text>
<text x="258.7" y="38.2" transform="rotate(-90 258.7 38.2)">SPI_VCCIO1</text>
<text x="42.4" y="42.8">CLK</text>
<text x="42.4" y="45.3">VSS</text>
<text x="42.4" y="47.9">DAT0</text>
<text x="151.6" y="42.8">GND</text>
<text x="202.4" y="42.8">IOT_39a</text>
<text x="202.4" y="45.3">IOT_41a</text>
<text x="202.4" y="47.9">IOT_42b</text>
<text x="248.2" y="47.9">IOB_18a</text>
<text x="248.2" y="42.8">IOB_13b</text>
<text x="248.2" y="45.3">IOB_16a</text>
<text x="42.4" y="52.9">DET_A</text>
<text x="42.4" y="50.4">DAT1</text>
<text x="104.8" y="52.9">VCC</text>
<text x="202.4" y="50.4">IOT_43a</text>
<text x="202.4" y="52.9">IOT_44b</text>
<text x="218.4" y="52.9">ICE40UP5K-SG48ITR</text>
<text x="218.4" y="50.4">U1A</text>
<text x="248.2" y="50.4">IOB_20a</text>
<text x="248.2" y="52.9">IOB_22a</text>
<text x="42.4" y="55.5">DET_B</text>
<text x="70.2" y="55.5">SHIELD</text>
<text x="114.1" y="55.7">J1</text>
<text x="151.2" y="59.3">EVQ-P7A01P</text>
<text x="155.4" y="56.7">SW1</text>
<text x="202.4" y="58">IOT_46b_G0</text>
<text x="202.4" y="55.5">IOT_45a_G1</text>
<text x="248.2" y="58">IOB_24a</text>
<text x="248.2" y="55.5">IOB_23b</text>
<text x="19.6" y="63.1">GND</text>
<text x="84.3" y="64.4">GND</text>
<text x="202.4" y="60.6">IOT_48b</text>
<text x="202.4" y="65.6">IOT_50b</text>
<text x="202.4" y="63.1">IOT_49a</text>
<text x="248.2" y="65.6">IOB_31b</text>
<text x="248.2" y="63.1">IOB_29b</text>
<text x="248.2" y="60.6">IOB_25b_G3</text>
<text x="27.1" y="70.7">50R</text>
<text x="27.8" y="68.2">R1</text>
<text x="147.8" y="69.4">GND</text>
<text x="202.4" y="70.7">RGB0</text>
<text x="202.4" y="68.2">IOT_51a</text>
<text x="248.2" y="68.2">IOB_32a_SPI_SO</text>
<text x="248.2" y="70.7">IOB_33b_SPI_SI</text>
<text x="102.1" y="75.8">GND</text>
<text x="202.4" y="73.3">RGB1</text>
<text x="202.4" y="75.8">RGB2</text>
<text x="248.2" y="73.3">IOB_34a_SPI_SCK</text>
<text x="248.2" y="75.8">IOB_35b_SPI_SS</text>
<text x="255.8" y="82.1">U1B</text>
<text x="34.8" y="87.2">GND</text>
<text x="106.7" y="86.9">Capacitors</text>
<text x="182.1" y="86">GND</text>
<text x="247.8" y="84.7">ICE40UP5K-SG48ITR</text>
<text x="207.6" y="93.6">VCC</text>
<text x="54" y="101.2">VCC</text>
<text x="149.8" y="97.4">+1V8</text>
<text x="156.8" y="97.4">VCC</text>
<text x="250.1" y="101.2">+2V5</text>
<text x="67.2" y="106.3">R2</text>
<text x="255.2" y="102.5">+1V2</text>
<text x="66.7" y="108.8">10k</text>
<text x="202.4" y="113.9">IOB_0a</text>
<text x="210.4" y="111.3" transform="rotate(-90 210.4 111.3)">VCCIO_2</text>
<text x="37.3" y="119">GPIO0</text>
<text x="50.4" y="118.5" transform="rotate(-90 50.4 118.5)">VDDA</text>
<text x="202.4" y="119">IOB_3b_G6</text>
<text x="202.4" y="116.4">IOB_2a</text>
<text x="218.4" y="117.7">U1C</text>
<text x="253.6" y="119.3" transform="rotate(-90 253.6 119.3)">VPP_2V5</text>
<text x="256.1" y="114.8" transform="rotate(-90 256.1 114.8)">VCC</text>
<text x="258.7" y="118.2" transform="rotate(-90 258.7 118.2)">VCCPLL</text>
<text x="261.6" y="117.7">U1D</text>
<text x="37.3" y="121.5">GPIO1</text>
<text x="37.3" y="124.1">GPIO2</text>
<text x="52.9" y="121.1" transform="rotate(-90 52.9 121.1)">VDD3P3</text>
<text x="55.5" y="125.5" transform="rotate(-90 55.5 125.5)">VDD3P3_RTC</text>
<text x="60.6" y="121.4" transform="rotate(-90 60.6 121.4)">VDD_SPI</text>
<text x="63.1" y="125.9" transform="rotate(-90 63.1 125.9)">VDD3P3_CPU</text>
<text x="70" y="121.5">SPICS1</text>
<text x="71.1" y="124.1">SPIHD</text>
<text x="181.6" y="122.8">J2</text>
<text x="202.4" y="124.1">IOB_5b</text>
<text x="202.4" y="121.5">IOB_4a</text>
<text x="218.4" y="120.2">ICE40UP5K-SG48ITR</text>
<text x="256.1" y="125.2" transform="rotate(-90 256.1 125.2)">GND</text>
<text x="261.6" y="120.2">ICE40UP5K-SG48ITR</text>
<text x="37.3" y="131.7">GPIO5</text>
<text x="37.3" y="126.6">GPIO3</text>
<text x="37.3" y="129.1">GPIO4</text>
<text x="58" y="128.4" transform="rotate(-90 58 128.4)">VDD3P3_RTC_IO</text>
<text x="70" y="129.1">SPICS0</text>
<text x="70.1" y="131.7">SPICLK</text>
<text x="71" y="126.6">SPIWP</text>
<text x="202.4" y="126.6">IOB_6a</text>
<text x="202.4" y="131.7">IOB_9b</text>
<text x="202.4" y="129.1">IOB_8a</text>
<text x="37.3" y="134.2">GPIO6</text>
<text x="37.3" y="136.8">GPIO7</text>
<text x="72.3" y="134.2">SPIQ</text>
<text x="72.4" y="136.8">SPID</text>
<text x="253.2" y="135.5">GND</text>
<text x="37.3" y="139.3">GPIO8</text>
<text x="37.3" y="141.8">GPIO9</text>
<text x="69.9" y="139.3">GPIO33</text>
<text x="69.9" y="141.8">GPIO34</text>
<text x="96.1" y="140.7" transform="rotate(-90 96.1 140.7)">1k</text>
<text x="98.7" y="141" transform="rotate(-90 98.7 141)">R4</text>
<text x="196.2" y="140.6">VCC</text>
<text x="200.8" y="143.1">TLV70025_SOT353</text>
<text x="208.2" y="140.6">U4</text>
<text x="218.3" y="139.3">+2V5</text>
<text x="241.9" y="140.6">VCC</text>
<text x="246.6" y="143.1">TLV70012_SOT353</text>
<text x="253.9" y="140.6">U3</text>
<text x="264.1" y="140.6">+1V2</text>
<text x="37.3" y="144.4">GPIO10</text>
<text x="37.3" y="146.9">GPIO11</text>
<text x="37.3" y="149.5">GPIO12</text>
<text x="69.9" y="144.4">GPIO35</text>
<text x="69.9" y="146.9">GPIO36</text>
<text x="69.9" y="149.5">GPIO38</text>
<text x="204.7" y="146.9">IN</text>
<text x="204.7" y="149.5">EN</text>
<text x="210.5" y="146.9">OUT</text>
<text x="250.4" y="146.9">IN</text>
<text x="250.4" y="149.5">EN</text>
<text x="256.3" y="146.9">OUT</text>
<text x="37.3" y="152">GPIO13</text>
<text x="37.3" y="154.5">GPIO14</text>
<text x="69.9" y="152">GPIO37</text>
<text x="71.8" y="154.5">MTCK</text>
<text x="118" y="154.5">R5</text>
<text x="129.5" y="152">D1</text>
<text x="141.6" y="150.7">VCC</text>
<text x="169.4" y="155.8">GND</text>
<text x="210.4" y="153.4" transform="rotate(-90 210.4 153.4)">GND</text>
<text x="256.1" y="153.4" transform="rotate(-90 256.1 153.4)">GND</text>
<text x="37.3" y="157.1">DAC_1</text>
<text x="37.3" y="159.6">DAC_2</text>
<text x="71.9" y="157.1">MTD0</text>
<text x="72.5" y="159.6">MDTI</text>
<text x="116.8" y="157.1">330R</text>
<text x="118" y="159.6">R6</text>
<text x="37.3" y="162.2">GPIO19/USB_D-</text>
<text x="37.3" y="164.7">GPIO20/USB_D+</text>
<text x="37.3" y="167.2">GPIO21</text>
<text x="70.5" y="167.2">U0RXD</text>
<text x="70.8" y="164.7">U0TXD</text>
<text x="71.7" y="162.2">MTMS</text>
<text x="90.2" y="164.7">TP1</text>
<text x="116.8" y="162.2">330R</text>
<text x="116.8" y="167.2">330R</text>
<text x="118" y="164.7">R3</text>
<text x="207.5" y="164.7">GND</text>
<text x="253.2" y="164.7">GND</text>
<text x="37.3" y="172.3">XTAL_P</text>
<text x="69.9" y="169.8">GPIO45</text>
<text x="69.9" y="172.3">GPIO46</text>
<text x="37.3" y="177.4">XTAL_32K_P</text>
<text x="37.3" y="179.9">XTAL_32K_N</text>
<text x="37.3" y="174.9">XTAL_N</text>
<text x="68.7" y="174.9">CHIP_PU</text>
<text x="70.4" y="177.4">LNA_IN</text>
<text x="58" y="183.6" transform="rotate(-90 58 183.6)">GND</text>
<text x="59.4" y="188.8">U2</text>
<text x="59.4" y="191.4">ESP32-S2</text>
<text x="55.1" y="193.9">GND</text>
<text x="93.2" y="193.9">GND</text>
</g>
<g font-size="1.8" fill="#a90000">
<text x="149.8" y="29">1</text>
<text x="153.4" y="25.5" transform="rotate(-90 153.4 25.5)">2</text>
<text x="156.1" y="29">3</text>
<text x="209.3" y="24.2" transform="rotate(-90 209.3 24.2)">33</text>
<text x="257.6" y="26.7" transform="rotate(-90 257.6 26.7)">22</text>
<text x="39.3" y="31.5">1</text>
<text x="39.3" y="34">2</text>
<text x="153.4" y="34.4" transform="rotate(-90 153.4 34.4)">4</text>
<text x="199.3" y="34">25</text>
<text x="245.7" y="34">8</text>
<text x="268.5" y="34">7</text>
<text x="39.3" y="36.6">3</text>
<text x="39.3" y="39.1">4</text>
<text x="39.3" y="41.7">5</text>
<text x="199.3" y="36.6">23</text>
<text x="199.3" y="41.7">26</text>
<text x="199.3" y="39.1">27</text>
<text x="245.7" y="41.7">6</text>
<text x="39.3" y="44.2">6</text>
<text x="39.3" y="46.7">7</text>
<text x="199.3" y="44.2">28</text>
<text x="199.3" y="46.7">31</text>
<text x="245.1" y="46.7">10</text>
<text x="245.7" y="44.2">9</text>
<text x="38.7" y="51.8">10</text>
<text x="39.3" y="49.3">8</text>
<text x="199.3" y="49.3">32</text>
<text x="199.3" y="51.8">34</text>
<text x="245.1" y="49.3">11</text>
<text x="245.1" y="51.8">12</text>
<text x="39.3" y="54.4">9</text>
<text x="78.1" y="54.4">11</text>
<text x="110.4" y="58.2">1</text>
<text x="119.3" y="58.2">8</text>
<text x="199.3" y="56.9">35</text>
<text x="199.3" y="59.4">36</text>
<text x="199.3" y="54.4">37</text>
<text x="245.1" y="56.9">13</text>
<text x="245.1" y="59.4">20</text>
<text x="245.1" y="54.4">21</text>
<text x="110.4" y="60.7">2</text>
<text x="110.4" y="63.2">3</text>
<text x="110.4" y="65.8">4</text>
<text x="119.3" y="65.8">5</text>
<text x="119.3" y="63.2">6</text>
<text x="119.3" y="60.7">7</text>
<text x="153" y="62">1</text>
<text x="160.6" y="62">2</text>
<text x="199.3" y="64.5">38</text>
<text x="199.3" y="62">43</text>
<text x="245.1" y="64.5">18</text>
<text x="245.1" y="62">19</text>
<text x="199.3" y="69.6">39</text>
<text x="199.3" y="67.1">42</text>
<text x="245.1" y="67.1">14</text>
<text x="245.1" y="69.6">17</text>
<text x="199.3" y="72.1">40</text>
<text x="199.3" y="74.7">41</text>
<text x="245.1" y="72.1">15</text>
<text x="245.1" y="74.7">16</text>
<text x="175.2" y="102.6">1</text>
<text x="175.2" y="105.2">2</text>
<text x="175.2" y="107.7">3</text>
<text x="209.3" y="102.3" transform="rotate(-90 209.3 102.3)">1</text>
<text x="49.3" y="112.5" transform="rotate(-90 49.3 112.5)">1</text>
<text x="51.8" y="112.5" transform="rotate(-90 51.8 112.5)">3</text>
<text x="54.4" y="113.1" transform="rotate(-90 54.4 113.1)">20</text>
<text x="56.9" y="113.1" transform="rotate(-90 56.9 113.1)">27</text>
<text x="59.4" y="113.1" transform="rotate(-90 59.4 113.1)">30</text>
<text x="62" y="113.1" transform="rotate(-90 62 113.1)">45</text>
<text x="175.2" y="110.2">4</text>
<text x="175.2" y="112.8">5</text>
<text x="199.3" y="112.8">46</text>
<text x="252.5" y="110.5" transform="rotate(-90 252.5 110.5)">24</text>
<text x="255" y="109.9" transform="rotate(-90 255 109.9)">5</text>
<text x="257.6" y="110.5" transform="rotate(-90 257.6 110.5)">29</text>
<text x="34.9" y="117.9">5</text>
<text x="175.2" y="115.3">6</text>
<text x="175.2" y="117.9">7</text>
<text x="199.3" y="117.9">44</text>
<text x="199.3" y="115.3">47</text>
<text x="34.9" y="120.4">6</text>
<text x="34.9" y="122.9">7</text>
<text x="34.9" y="125.5">8</text>
<text x="77.4" y="120.4">29</text>
<text x="77.4" y="122.9">31</text>
<text x="77.4" y="125.5">32</text>
<text x="174.6" y="125.5">10</text>
<text x="175.2" y="120.4">8</text>
<text x="175.2" y="122.9">9</text>
<text x="199.3" y="122.9">45</text>
<text x="199.3" y="120.4">48</text>
<text x="200" y="125.5">2</text>
<text x="34.2" y="130.6">10</text>
<text x="34.9" y="128">9</text>
<text x="77.4" y="128">33</text>
<text x="77.4" y="130.6">34</text>
<text x="174.6" y="128">11</text>
<text x="174.6" y="130.6">12</text>
<text x="200" y="130.6">3</text>
<text x="200" y="128">4</text>
<text x="255" y="128.3" transform="rotate(-90 255 128.3)">49</text>
<text x="34.2" y="133.1">11</text>
<text x="34.2" y="135.6">12</text>
<text x="77.4" y="133.1">35</text>
<text x="77.4" y="135.6">36</text>
<text x="174.6" y="133.1">13</text>
<text x="174.6" y="135.6">14</text>
<text x="34.2" y="138.2">13</text>
<text x="34.2" y="140.7">14</text>
<text x="34.2" y="143.3">15</text>
<text x="77.4" y="138.2">37</text>
<text x="77.4" y="140.7">38</text>
<text x="77.4" y="143.3">39</text>
<text x="174.6" y="138.2">15</text>
<text x="174.6" y="140.7">16</text>
<text x="174.6" y="143.3">17</text>
<text x="34.2" y="145.8">16</text>
<text x="34.2" y="148.3">17</text>
<text x="77.4" y="145.8">40</text>
<text x="77.4" y="148.3">42</text>
<text x="202.5" y="145.8">1</text>
<text x="202.5" y="148.3">3</text>
<text x="215.2" y="145.8">5</text>
<text x="248.2" y="145.8">1</text>
<text x="248.2" y="148.3">3</text>
<text x="260.9" y="145.8">5</text>
<text x="34.2" y="150.9">18</text>
<text x="34.2" y="153.4">19</text>
<text x="34.2" y="156">23</text>
<text x="77.4" y="150.9">41</text>
<text x="77.4" y="153.4">43</text>
<text x="77.4" y="156">44</text>
<text x="126.3" y="156">1</text>
<text x="209.3" y="155.6" transform="rotate(-90 209.3 155.6)">2</text>
<text x="255" y="155.6" transform="rotate(-90 255 155.6)">2</text>
<text x="34.2" y="158.5">24</text>
<text x="34.2" y="161">25</text>
<text x="77.4" y="158.5">46</text>
<text x="77.4" y="161">47</text>
<text x="126.3" y="161">2</text>
<text x="133.9" y="161">4</text>
<text x="34.2" y="163.6">26</text>
<text x="34.2" y="166.1">28</text>
<text x="77.4" y="163.6">48</text>
<text x="77.4" y="166.1">49</text>
<text x="126.3" y="166.1">3</text>
<text x="34.2" y="173.7">52</text>
<text x="34.2" y="171.2">53</text>
<text x="77.4" y="168.7">50</text>
<text x="77.4" y="171.2">55</text>
<text x="77.4" y="173.7">56</text>
<text x="34.2" y="176.3">21</text>
<text x="34.2" y="178.8">22</text>
<text x="78" y="176.3">2</text>
<text x="56.9" y="186.7" transform="rotate(-90 56.9 186.7)">57</text>
</g>
<g font-size="1.8" fill="#989898">
<text x="40.6" y="75.8">C7</text>
<text x="40.6" y="78.3">DNP</text>
</g>
<g font-size="1.8" fill="#725600">
<text x="106.7" y="121.7">File:</text>
<text x="111.9" y="121.7">Capacitors.kicad_sch</text>
</g>
</svg>
